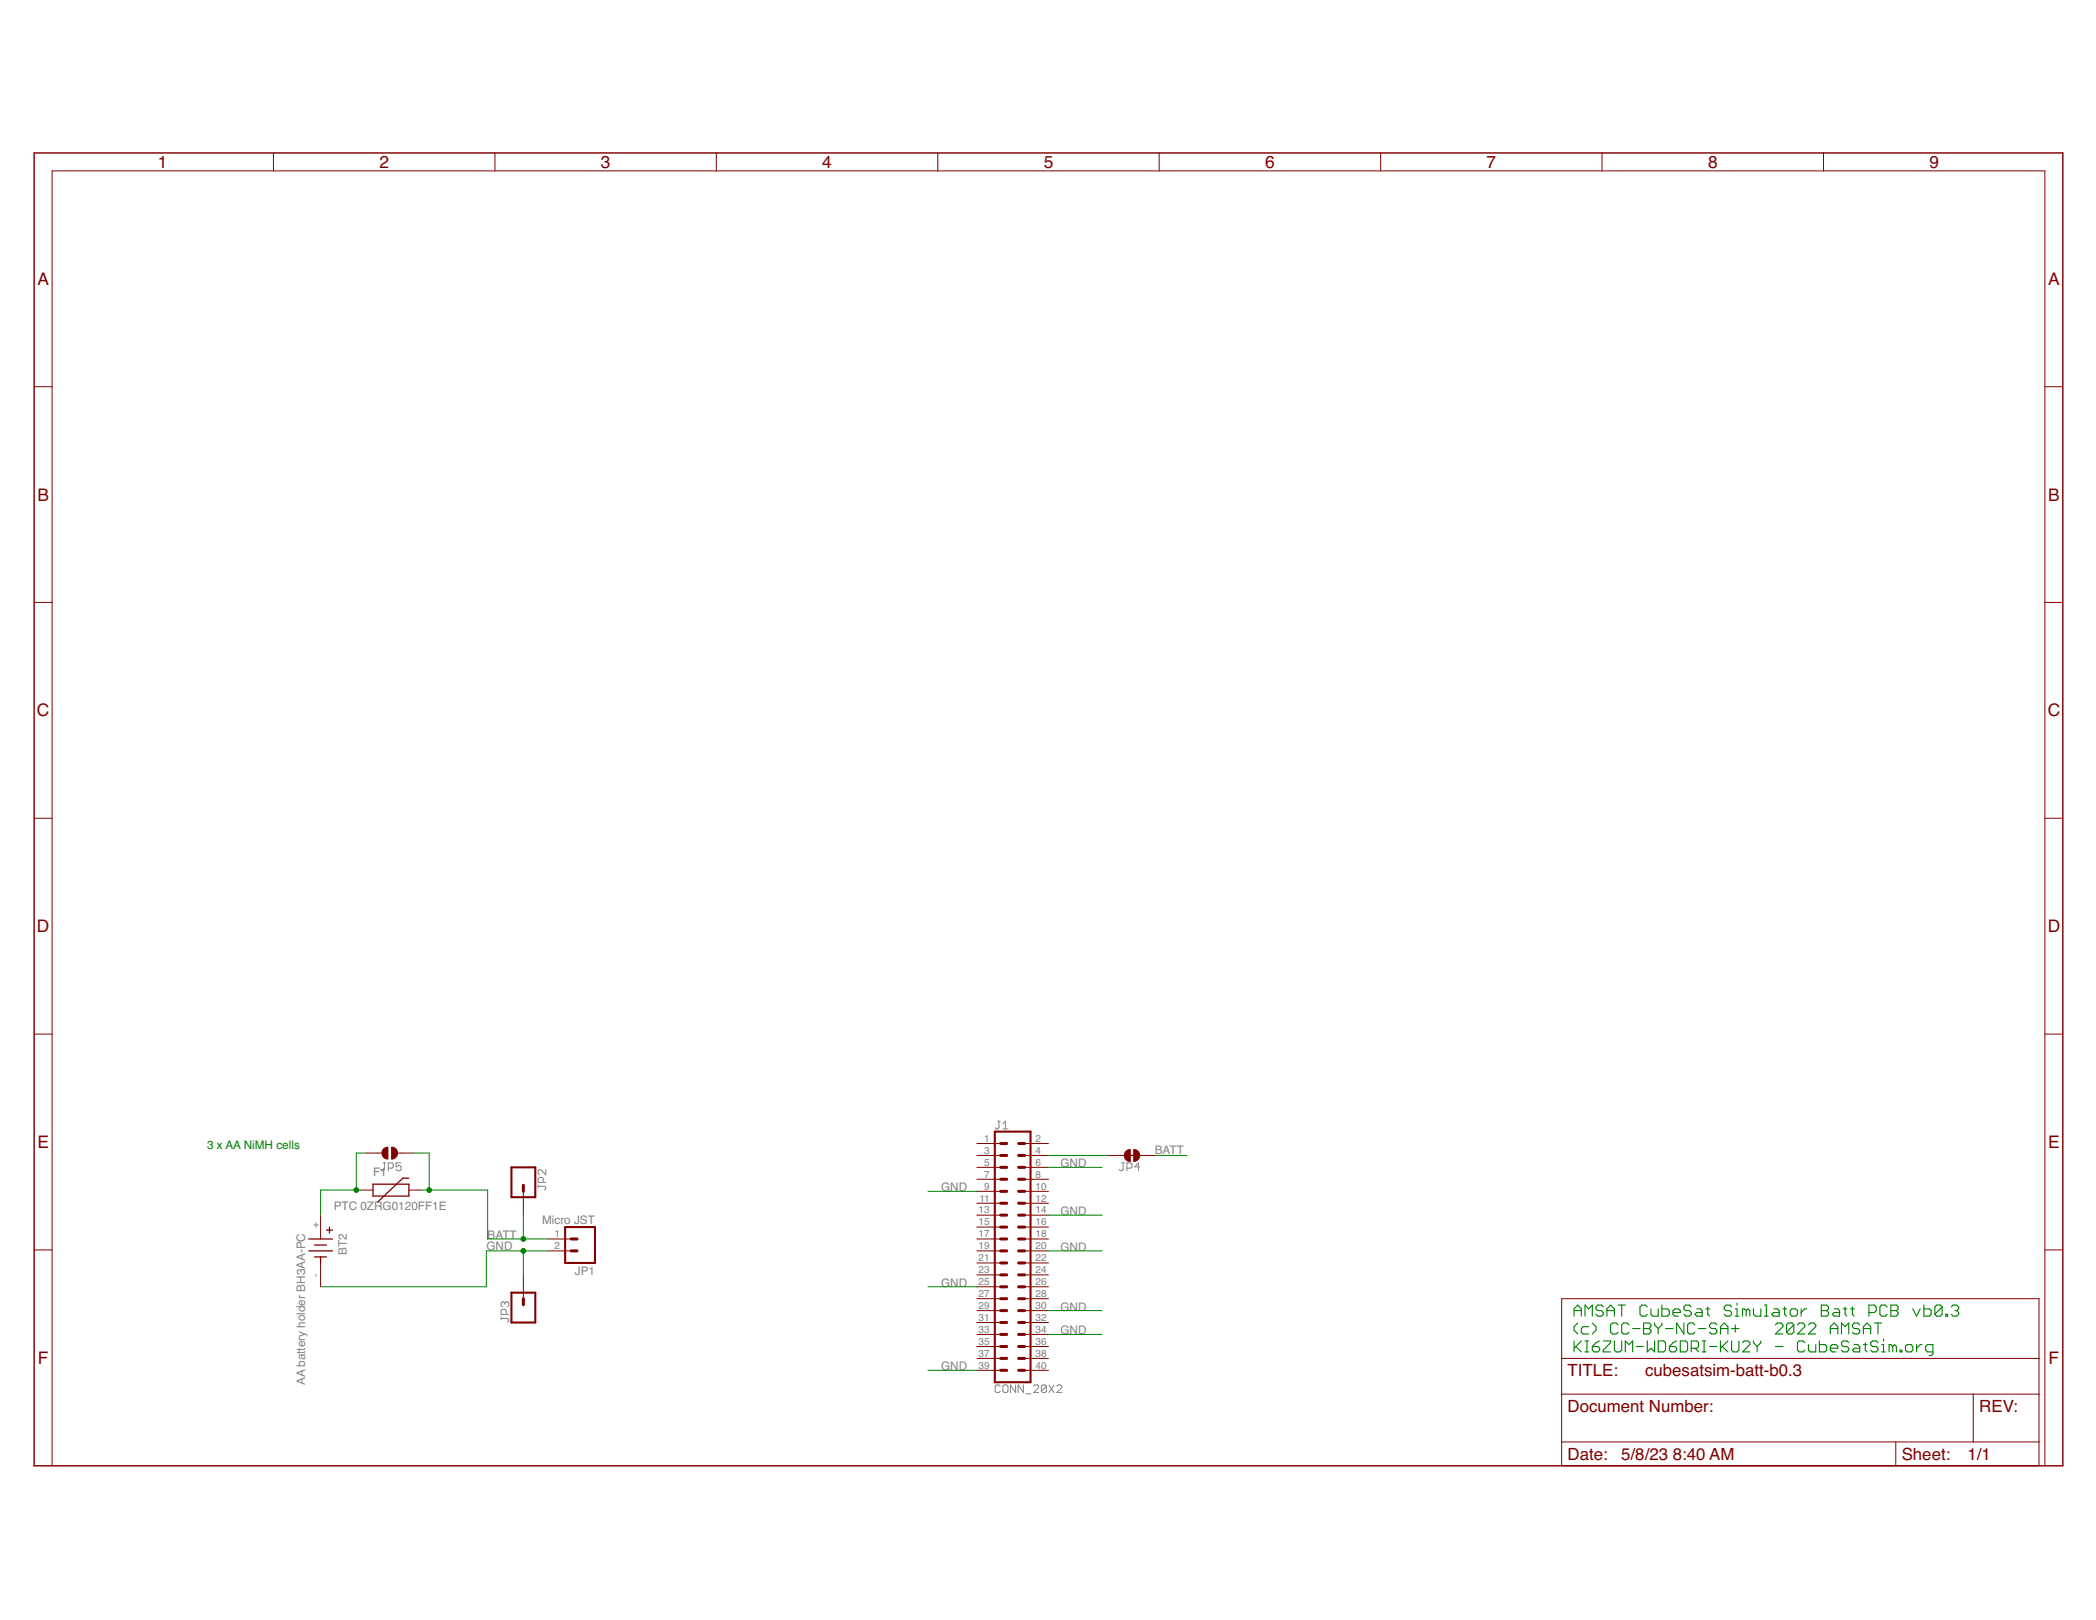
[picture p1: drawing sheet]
<svg xmlns="http://www.w3.org/2000/svg" width="279mm" height="216mm" viewBox="0 0 279 216" stroke-linecap="round" stroke-linejoin="round" font-family="sans-serif">
<g fill="none" stroke="#808080" stroke-width=".13">
<path d="M51.1 155h.3M51.2 155v.9l-.1 .1h-.2l-.2-.1M51.8 155.7h.5l.1-.2v-.3l-.1-.2h-.5v1M53.5 155h-.7v.5l.3-.2h.2l.2 .2v.4l-.2 .1h-.3l-.2-.1M71.7 158.1h.9l.1 .2v.1l-.1 .2M71.7 157.9v.4M72.4 157.6v-.5l-.2-.2h-.3l-.2 .2v.5h1M72.7 155.9v.7l-.6-.7h-.2l-.2 .1v.4l.2 .2M133 149.4h.3M133.2 149.4v.9l-.2 .2h-.2l-.1-.2M133.7 150.5h.7M133.7 149.8l.3-.4v1.1"/>
<path d="M149.5 155h.4M149.7 155v.9l-.2 .1h-.1l-.2-.1M150.2 155.7h.5l.2-.2v-.3l-.2-.2h-.5v1M151.9 155.5h-.6l.5-.5v1M66.8 175.7h.8l.2 .2v.1l-.2 .2M66.8 175.5v.4M67.3 173.7l.2-.2h.1l.2 .2v.3l-.2 .2M67.3 173.7l-.2-.2h-.1l-.2 .2v.3l.2 .2M67.3 173.7v.1M67.5 175.2v-.5l-.2-.2h-.3l-.2 .2v.5h1M133.3 184.7l-.1-.1h-.4l-.1 .1v.7l.1 .2h.4l.1-.2M133.9 184.6h.3l.2 .1v.7l-.2 .2h-.3l-.2-.2v-.7z"/>
<path d="M135.4 184.6v1l-.7-1v1M136.4 184.6v1l-.7-1v1M136.8 185.8h.6M137.8 184.7l.1-.1h.4l.2 .1v.2l-.7 .7h.7M139.5 184.7l-.2-.1h-.3l-.2 .1v.7M139.5 184.7v.7l-.2 .2h-.3l-.2-.2M139.5 184.7l-.7 .7M139.8 184.6l.7 1M140.5 184.6l-.7 1M140.9 184.7l.1-.1h.4l.1 .1v.2l-.6 .7h.6"/>
</g>
<path d="M4.6 20.4h270.4v174.9h-270.4z" fill="none" stroke="#800000" stroke-width=".19"/>
<g fill="none" stroke="#800000" stroke-width=".13">
<path d="M36.4 20.4v2.4M66 20.4v2.4M95.5 20.4v2.4M125 20.4v2.4M154.5 20.4v2.4M184 20.4v2.4M213.6 20.4v2.4M243.1 20.4v2.4M4.6 51.5h2.3M272.6 51.5h2.4M4.6 80.3h2.3M272.6 80.3h2.4"/>
<path d="M4.6 109.1h2.3M272.6 109.1h2.4M4.6 137.8h2.3M272.6 137.8h2.4M48.1 158.6h1.6M48.8 153.7h2.1M53 153.7h2.1M54.5 158.6h1.6M69.8 158.8v3.1M130.2 158.8h3.2M130.2 157.2h3.2M130.2 155.6h3.2"/>
<path d="M130.2 154h3.2M130.2 152.4h3.2M136.6 158.8h3.2M136.6 157.2h3.2M136.6 155.6h3.2M136.6 154h3.2M136.6 152.4h3.2M147.7 154h2.2M151.9 154h2.2M4.6 166.6h2.3M42.7 161.9v3.2M42.7 168.3v3.2"/>
<path d="M69.8 169.9v3.2M73 165.1h3.1M73 166.7h3.1M130.2 173.1h3.2M130.2 165.1h3.2M130.2 166.7h3.2M130.2 171.5h3.2M130.2 169.9h3.2M130.2 168.3h3.2M130.2 163.5h3.2M130.2 161.9h3.2M130.2 160.4h3.2"/>
<path d="M130.2 174.7h3.2M130.2 176.3h3.2M130.2 177.8h3.2M130.2 179.5h3.2M136.6 173.1h3.2M136.6 165.1h3.2M136.6 166.7h3.2M136.6 171.5h3.2M136.6 169.9h3.2M136.6 168.3h3.2M136.6 163.5h3.2M136.6 161.9h3.2"/>
<path d="M136.6 160.4h3.2M136.6 174.7h3.2M136.6 176.3h3.2M136.6 177.8h3.2M136.6 179.5h3.2M208.2 173.1h63.6v22.2h-63.6zM272.6 166.6h2.4M6.9 195.3v-172.5h265.7v172.5M130.2 181h3.2M130.2 182.6h3.2M136.6 181h3.2M136.6 182.6h3.2"/>
<path d="M208.2 185.8h63.6M208.2 192.2h63.6M208.2 181h63.6M252.7 192.2v3.1M263 185.8v6.4"/>
</g>
<path d="M68.2 155.6h3.2v4h-3.2zM132.6 150.8h4.8v33.4h-4.8zM68.2 172.3h3.2v4h-3.2zM75.3 163.5h4v4.8h-4z" fill="none" stroke="#800000" stroke-width=".28"/>
<g fill="none" stroke="#800000" stroke-width=".4">
<path d="M69.8 158v.8M133.4 158.8h.8M133.4 157.2h.8M133.4 155.6h.8M133.4 154h.8M133.4 152.4h.8M135.8 158.8h.8M135.8 157.2h.8M135.8 155.6h.8M135.8 154h.8M135.8 152.4h.8M69.8 173.1v.8"/>
<path d="M76.1 166.7h.8M76.1 165.1h.8M133.4 166.7h.8M133.4 165.1h.8M133.4 168.3h.8M133.4 169.9h.8M133.4 171.5h.8M133.4 163.5h.8M133.4 161.9h.8M133.4 160.4h.8M133.4 179.5h.8M133.4 176.3h.8"/>
<path d="M133.4 177.8h.8M133.4 174.7h.8M133.4 173.1h.8M135.8 166.7h.8M135.8 165.1h.8M135.8 168.3h.8M135.8 169.9h.8M135.8 171.5h.8M135.8 163.5h.8M135.8 161.9h.8M135.8 160.4h.8M135.8 179.5h.8"/>
<path d="M135.8 176.3h.8M135.8 177.8h.8M135.8 174.7h.8M135.8 173.1h.8M133.4 181h.8M133.4 182.6h.8M135.8 181h.8M135.8 182.6h.8"/>
</g>
<g fill="#800000" stroke="#800000" stroke-width=".13">
<path d="M151.1 153.2h.1a.79 .79 0 0 1 .7 .8h-.8z" fill-rule="evenodd"/>
<path d="M151.1 154h.8v.1l-.3 .5-.5 .2z" fill-rule="evenodd"/>
<path d="M150.1 153.4l.6-.2v1.6a.79 .79 0 0 1-.8-.5 .79 .79 0 0 1 .2-.9z" fill-rule="evenodd"/>
<path d="M52.2 152.9a.79 .79 0 0 1 .8 .8 .79 .79 0 0 1-.8 .8z" fill-rule="evenodd"/>
<path d="M51.2 153.1l.5-.2v1.6a.81 .81 0 0 1-.8-.5 .81 .81 0 0 1 .3-.9z" fill-rule="evenodd"/>
</g>
<path d="M49.7 157.8h4.8v1.6h-4.8zM54.5 157h-.8l-3.3 3.2M150.4 154h1.1M41.1 165.1h3.2M41.1 166.7h3.2M41.9 165.9h1.6M41.9 167.5h1.6M42.7 167.5v.8M43.5 163.9h.8M43.9 163.5v.8" fill="none" stroke="#800000" stroke-width=".17"/>
<g fill="none" stroke="#008000" stroke-width=".15">
<path d="M209.8 175.4v-1l.5-.5 .5 .5v1M209.8 178.7v1.5M209.8 174.7h1M210.1 179.5l.7 .7M210.3 176.3l-.5 .5v.5l.5 .5M210.8 178.7l-1 1M211.3 175.4v-1.5l.5 .5 .5-.5v1.5M211.3 178.7h.5M211.5 178.7v1.5M211.8 176.8h-.8l-.2 .3v.4l.2 .3h.8M212.3 179.5h.7l.2 .2v.2l-.2 .3h-.5l-.2-.3zM212.3 176.3l.4 .5v.5l-.4 .5"/>
<path d="M213.2 178.7l-.5 .2-.4 .6M213.7 174.2l-.2-.3h-.5l-.3 .3v.2l.3 .3h.5l.2 .2v.3l-.2 .2h-.5l-.3-.2M213.7 178.7h1v.2l-1 1v.3h1M214.2 174.7h1M214.2 175.4v-1l.5-.5 .5 .5v1M215.2 178.7v1.2l.2 .3h.5l.3-.3v-1.2M215.7 173.9h1M215.7 176.6l-.3-.3h-.5l-.2 .3v.9l.2 .3h.5l.3-.3M216.2 173.9v1.5M217.1 176.6l-.2-.3h-.5l-.2 .3v.9l.2 .3h.5l.2-.3M217.6 177.1h1M218.1 179.5h1"/>
<path d="M219.1 176.3h.7l.3 .3v.2l-.3 .3 .3 .2v.2l-.3 .3h-.7zM219.1 177.1h.7M219.6 174.2l-.2-.3h-.5l-.3 .3v1l.3 .2h.5l.2-.2M219.6 178.7v1.5l.5-.5 .5 .5v-1.5M220.1 174.4v.8l.2 .2h.7v-1M220.6 176.3v.3l.4 .5M221 177.1v.7M221 178.7h.8l.2 .2v1l-.2 .3h-.8zM221.5 173.9v1.5h.8l.2-.2v-.5l-.2-.3h-.8M221.5 176.3v.3l-.5 .5M222 177.1h1M222.5 179.5h.7l.3 .2v.2l-.3 .3h-.4l-.3-.3z"/>
<path d="M223 174.9h1v-.2l-.3-.3h-.5l-.2 .3v.5l.2 .2h.5M223.5 178.7l-.5 .2-.5 .6M224 178.7h.7l.3 .2v1l-.3 .3h-.7zM224.5 176.3v1.5l-1-1.5v1.5M225.4 174.2l-.2-.3h-.5l-.2 .3v.2l.2 .3h.5l.2 .2v.3l-.2 .2h-.5l-.2-.2M225.4 179.7h.8l.2-.2v-.6l-.2-.2h-.8v1.5M225.9 176.6l-.2-.3h-.5l-.2 .3v.9l.2 .3h.5l.2-.3M225.9 179.7l.5 .5M226.2 174.4h.5l.2 .3v.7h-.7l-.3-.2 .3-.3h.7M226.4 177.1h1M226.9 178.7h.5M227.2 178.7v1.5"/>
<path d="M227.4 174.4h.5M227.6 174.2v1l.3 .2M227.9 179.5h1M228.9 176.6l-.3-.3h-.5l-.2 .3v.2l.2 .3h.5l.3 .2v.2l-.3 .3h-.5l-.2-.3M229.3 177.1h1M229.3 177.8v-1l.5-.5 .5 .5v1M229.3 178.7v1.5M229.6 179.5l.7 .7M230.3 178.7l-1 1M230.8 174.2l-.2-.3h-.5l-.3 .3v.2l.3 .3h.5l.2 .2v.3l-.2 .2h-.5l-.3-.2M230.8 178.7v1.2l.3 .3h.4l.3-.3v-1.2M230.8 177.1h1"/>
<path d="M231.3 175.4h.5M231.3 174.4h.2v1M231.3 176.6v.9M231.5 173.7v.2M232.3 178.9l.2-.2h.5l.3 .2v.3l-1 1h1M232.8 174.7l-.3-.3h-.2v1M232.8 174.7v.7M232.8 174.7l.2-.3 .3 .3v.7M233.7 174.4v.8l.3 .2h.7v-1M233.7 178.7v.2l.5 .6M234.2 179.5v.7M234.7 178.7v.2l-.5 .6"/>
<path d="M235.2 173.9h.3v1.5M235.2 175.4h.5M236.4 174.4h.5l.3 .3v.7h-.8l-.2-.2 .2-.3h.8M236.7 176.6l.2-.3h.5l.3 .3v.2l-1 1h1M236.7 179.5h1M237.7 174.4h.4M237.9 174.2v1l.2 .2M238.6 174.7l.3-.3h.5l.2 .3v.5l-.2 .2h-.5l-.3-.2zM239.1 176.6v.9l-.2 .3h-.5l-.3-.3M239.1 176.6l-.2-.3h-.5l-.3 .3v.9M239.1 176.6l-1 .9M239.6 176.6l.2-.3h.5l.3 .3v.2l-1 1h1"/>
<path d="M240.1 174.4v1M240.6 178.9l-.3-.2h-.5l-.2 .2v1l.2 .3h.5l.3-.3M240.8 174.4h-.2l-.5 .5M241.1 176.6l.2-.3h.5l.2 .3v.2l-.9 1h.9M241.1 179.2v.7l.2 .3h.7v-1M242.5 178.7v1.5h.8l.2-.3v-.4l-.2-.3h-.8M242.8 174.7h.7M242.8 173.9h.7l.3 .3v.2l-.3 .3 .3 .2v.3l-.3 .2h-.7zM244 177.1h1M244 177.8v-1l.5-.5 .5 .5v1M244 179.7h1v-.2l-.3-.3h-.5l-.2 .3v.4l.2 .3h.5M244.5 174.4h.5l.2 .3v.7h-.7l-.3-.2 .3-.3h.7"/>
<path d="M245.5 177.8v-1.5l.5 .5 .4-.5v1.5M245.7 174.4h.5M246 174.2v1l.2 .2M246.4 178.9l-.2-.2h-.5l-.2 .2v.3l.2 .3h.5l.2 .2v.2l-.2 .3h-.5l-.2-.3M246.7 174.4h.5M246.9 174.2v1l.3 .2M247.2 179.2h.4l.3 .3v.7h-.7l-.3-.3 .3-.2h.7M247.9 176.6l-.3-.3h-.4l-.3 .3v.2l.3 .3h.4l.3 .2v.2l-.3 .3h-.4l-.3-.3M248.4 177.1h1M248.4 177.8v-1l.5-.5 .5 .5v1M248.4 179.2h.5M248.6 178.9v1l.3 .3"/>
<path d="M249.1 174.9h.8l.2-.2v-.5l-.2-.3h-.8v1.5M249.9 176.3h.9M250.3 178.9l-.2-.2h-.5l-.2 .2v.3l.2 .3h.5l.2 .2v.2l-.2 .3h-.5l-.2-.3M250.3 176.3v1.5M250.8 179.2h.3v1M251.1 178.5v.2M251.6 174.2l-.3-.3h-.5l-.2 .3v1l.2 .2h.5l.3-.2M252.1 174.7h.7M252.1 173.9h.7l.2 .3v.2l-.2 .3 .2 .2v.3l-.2 .2h-.7zM252.3 179.5l-.2-.3h-.3v1M252.3 179.5v.7M252.3 179.5l.2-.3 .3 .3v.7"/>
<path d="M253.3 179.9h.2v.3h-.2zM254 179.5l.3-.3h.4l.3 .3v.4l-.3 .3h-.4l-.3-.3zM255 174.4l.5 1 .5-1M255.5 179.2v1M256.2 179.2h-.2l-.5 .5M256.5 173.9v1.5h.7l.2-.2v-.5l-.2-.3h-.7M258.9 174.2l-.3-.3h-.5l-.2 .3v1M258.9 174.2v1l-.3 .2h-.5l-.2-.2M258.9 174.2l-1 1M259.4 175.2h.2v.2h-.2zM260.1 174.2l.2-.3h.5l.3 .3v.2l-.3 .3M260.6 174.7h.2"/>
<path d="M260.8 174.7l.3 .2v.3l-.3 .2h-.5l-.2-.2M211.3 180.2h.5M216.7 180.2v-1.5l.4 .5 .5-.5v1.5M226.9 180.2h.5M250.8 180.2h.5M257.7 180.2h-.8l-.2-.3v-.4l.2-.3h.8v1.2l-.3 .3h-.2"/>
</g>
<g fill="none" stroke="#008000" stroke-width=".13">
<path d="M48.1 158.6h-5.4v3.3M48.8 153.7h-1.3v4.9M55.1 153.7h2.1v4.9M56.1 158.6h8.9v6.5h8M123.7 158.8h6.5M139.8 155.6h7.1M139.8 154h7.9M154.1 154h4.1M69.8 161.9v3.2M69.8 166.7v3.2M73 166.7h-8.2v4.8h-22.1M123.7 171.5h6.5"/>
<path d="M139.8 166.7h7.1M139.8 161.9h7.1M139.8 174.7h7.1M139.8 177.8h7.1M123.7 182.6h6.5"/>
</g>
<g fill="#008000" stroke="#008000" stroke-width=".13">
<circle cx="69.8" cy="166.7" r=".32"/>
<circle cx="69.8" cy="165.1" r=".32"/>
<circle cx="57.2" cy="158.6" r=".32"/>
<circle cx="47.5" cy="158.6" r=".32"/>
</g>
<g font-size="2.3" fill="#800000">
<text x="21.1" y="22.4">1</text>
<text x="50.6" y="22.4">2</text>
<text x="80.1" y="22.4">3</text>
<text x="109.6" y="22.4">4</text>
<text x="139.1" y="22.4">5</text>
<text x="168.6" y="22.4">6</text>
<text x="198.2" y="22.4">7</text>
<text x="227.7" y="22.4">8</text>
<text x="257.2" y="22.4">9</text>
<text x="5" y="38">A</text>
<text x="273" y="38">A</text>
<text x="5" y="66.7">B</text>
<text x="273" y="66.7">B</text>
<text x="4.9" y="95.5">C</text>
<text x="273" y="95.5">C</text>
<text x="4.9" y="124.2">D</text>
<text x="273" y="124.2">D</text>
<text x="5" y="153">E</text>
<text x="273" y="153">E</text>
<text x="5" y="181.8">F</text>
<text x="273.1" y="181.8">F</text>
</g>
<g font-size="2.2" fill="#800000">
<text x="209" y="183.4">TITLE:</text>
<text x="219.3" y="183.4">cubesatsim-batt-b0.3</text>
<text x="209" y="188.2">Document Number:</text>
<text x="263.8" y="188.2">REV:</text>
<text x="209" y="194.6">Date:</text>
<text x="216.1" y="194.6">5/8/23</text>
<text x="223" y="194.6">8:40 AM</text>
<text x="253.5" y="194.6">Sheet:</text>
<text x="262.3" y="194.6">1/1</text>
</g>
<text font-size="1.6" fill="#008000" x="27.6" y="153.1">3 x AA NiMH cells</text>
<g font-size="1.6" fill="#808080">
<text x="141.4" y="155.6">GND</text>
<text x="153.9" y="153.8">BATT</text>
<text x="44.5" y="161.3">PTC 0ZRG0120FF1E</text>
<text x="49.7" y="156.7">F1</text>
<text x="125.4" y="158.8">GND</text>
<text x="141.4" y="161.9">GND</text>
<text x="46.2" y="167.2" transform="rotate(-90 46.2 167.2)">BT2</text>
<text x="64.8" y="166.6">GND</text>
<text x="65" y="165.1">BATT</text>
<text x="72.3" y="163.1">Micro JST</text>
<text x="141.4" y="166.7">GND</text>
<text x="76.6" y="169.9">JP1</text>
<text x="125.4" y="171.5">GND</text>
<text x="141.4" y="174.7">GND</text>
<text x="141.4" y="177.9">GND</text>
<text x="40.7" y="184.6" transform="rotate(-90 40.7 184.6)">AA battery holder BH3AA-PC</text>
<text x="125.4" y="182.6">GND</text>
</g>
<g font-size="1.3" fill="#808080">
<text x="131.2" y="152.2">1</text>
<text x="131.2" y="153.8">3</text>
<text x="131.2" y="155.4">5</text>
<text x="138" y="155.4">6</text>
<text x="138" y="153.8">4</text>
<text x="138" y="152.2">2</text>
<text x="130.5" y="161.7">13</text>
<text x="130.6" y="160.1">11</text>
<text x="131.2" y="157">7</text>
<text x="131.2" y="158.5">9</text>
<text x="138" y="161.7">14</text>
<text x="138" y="160.1">12</text>
<text x="138" y="158.5">10</text>
<text x="138" y="157">8</text>
<text x="42.5" y="163.7" transform="rotate(-90 42.5 163.7)">+</text>
<text x="73.9" y="164.9">1</text>
<text x="73.9" y="166.5">2</text>
<text x="130.5" y="163.3">15</text>
<text x="130.5" y="164.9">17</text>
<text x="130.5" y="166.5">19</text>
<text x="138" y="166.5">20</text>
<text x="138" y="164.9">18</text>
<text x="138" y="163.3">16</text>
<text x="42.5" y="170.2" transform="rotate(-90 42.5 170.2)">-</text>
<text x="130.5" y="168.1">21</text>
<text x="130.5" y="169.7">23</text>
<text x="130.5" y="171.3">25</text>
<text x="130.5" y="172.9">27</text>
<text x="138" y="171.3">26</text>
<text x="138" y="169.7">24</text>
<text x="138" y="168.1">22</text>
<text x="138" y="172.9">28</text>
<text x="130.5" y="174.4">29</text>
<text x="130.5" y="176">31</text>
<text x="130.5" y="177.6">33</text>
<text x="130.5" y="179.2">35</text>
<text x="138" y="174.4">30</text>
<text x="138" y="176">32</text>
<text x="138" y="177.6">34</text>
<text x="138" y="179.2">36</text>
<text x="130.5" y="180.8">37</text>
<text x="130.5" y="182.4">39</text>
<text x="138" y="180.8">38</text>
<text x="138" y="182.4">40</text>
</g>
</svg>
